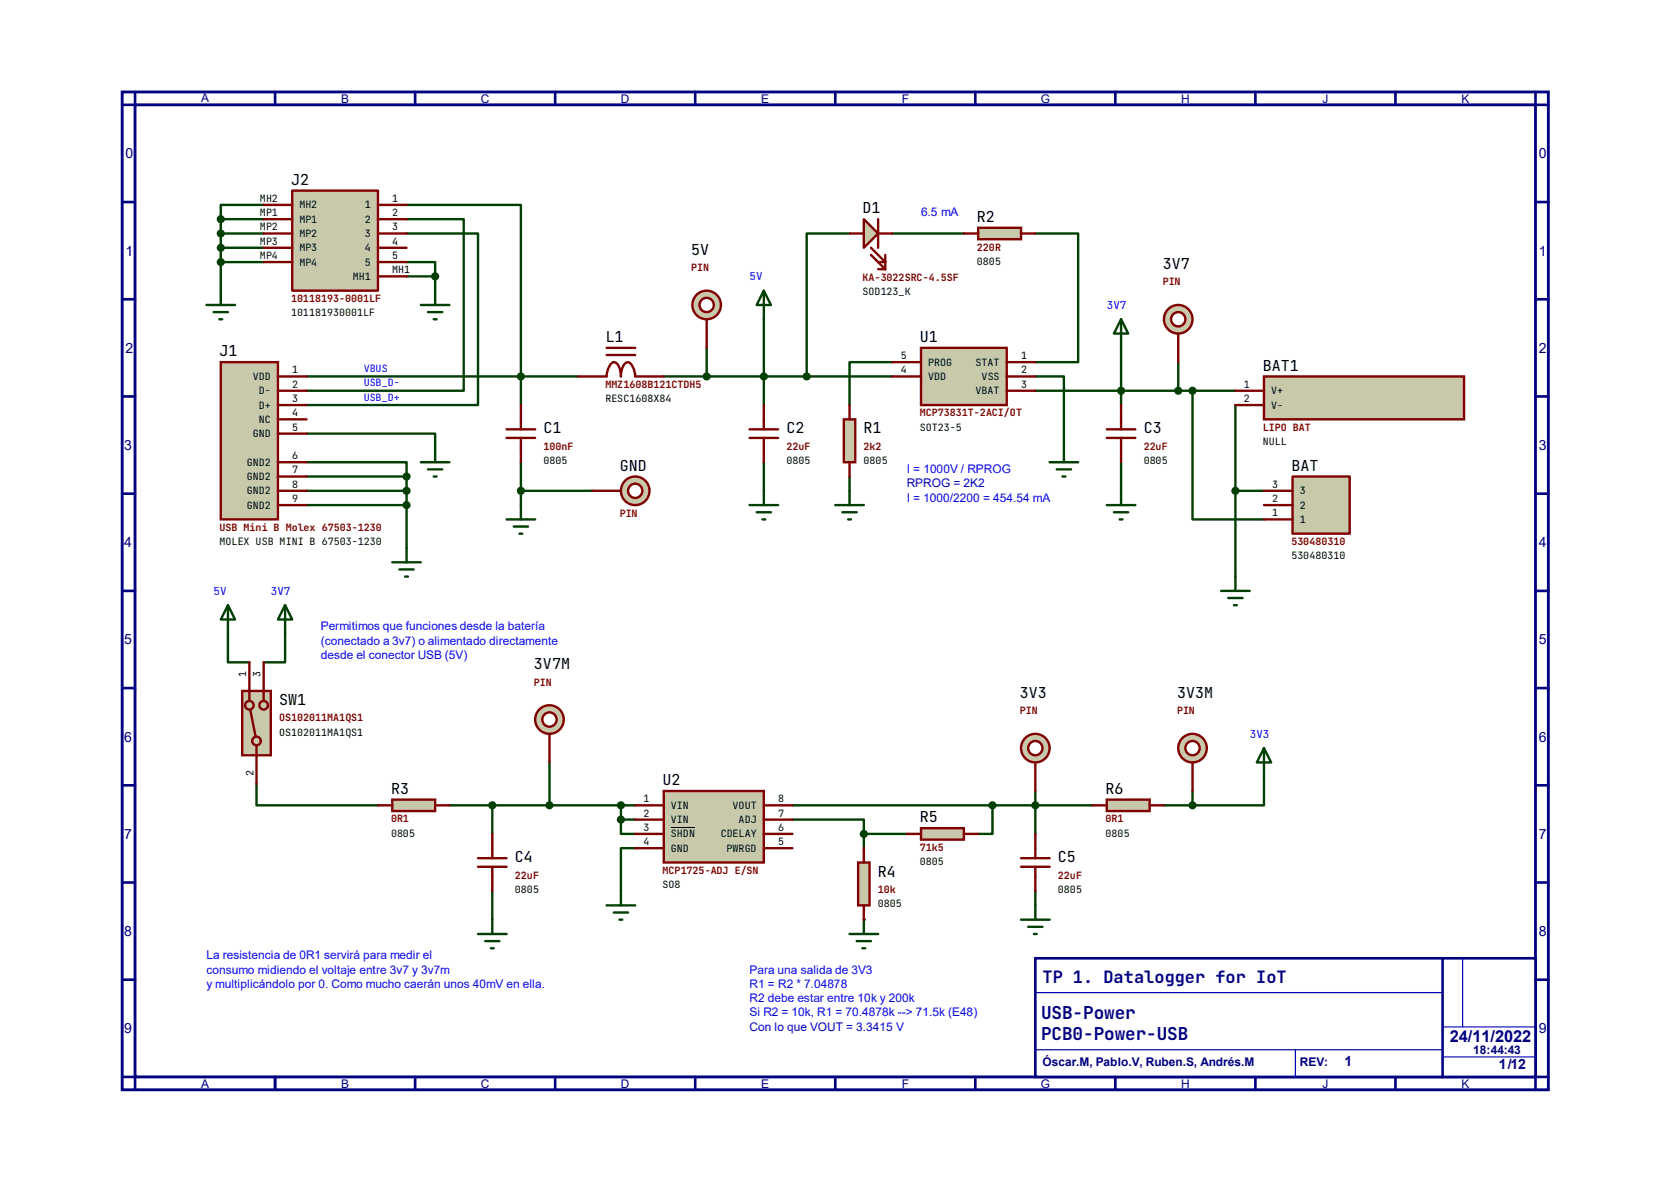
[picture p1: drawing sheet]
<svg xmlns="http://www.w3.org/2000/svg" width="297mm" height="210mm" viewBox="0 0 297 210" stroke-linecap="round" stroke-linejoin="round" font-family="sans-serif">
<path d="M21.7 16.3h253.5v177.3h-253.5zM24 18.6h248.9v172.7h-248.9z" fill="none" stroke="#000080" stroke-width=".51"/>
<path d="M24 16.3v2.3h-2.3M48.9 16.3v2.3" fill="none" stroke="#000080" stroke-width=".47"/>
<path d="M184 170.3h88.9v21h-88.9z" fill="#fff" stroke="#000080" stroke-width=".47"/>
<g fill="none" stroke="#000080" stroke-width=".47">
<path d="M73.8 16.3v2.3M98.7 16.3v2.3M123.6 16.3v2.3M148.5 16.3v2.3M173.4 16.3v2.3M198.2 16.3v2.3M223.1 16.3v2.3M248 16.3v2.3M272.9 16.3v2.3h2.3M21.7 35.9h2.3M272.9 35.9h2.3M21.7 53.2h2.3"/>
<path d="M272.9 53.2h2.3M21.7 70.4h2.3M272.9 70.4h2.3M21.7 87.7h2.3M272.9 87.7h2.3M21.7 105h2.3M272.9 105h2.3M21.7 122.3h2.3M21.7 139.5h2.3M272.9 122.3h2.3M272.9 139.5h2.3M21.7 156.8h2.3"/>
<path d="M272.9 156.8h2.3M21.7 174.1h2.3M256.4 170.3v21M272.9 174.1h2.3M21.7 191.3h2.3v2.3M48.9 191.3v2.3M73.8 191.3v2.3M98.7 191.3v2.3M123.6 191.3v2.3M148.5 191.3v2.3M173.4 191.3v2.3M198.2 191.3v2.3"/>
<path d="M223.1 191.3v2.3M248 191.3v2.3M275.2 191.3h-2.3v2.3"/>
</g>
<path d="M184.3 176.4h71.9M260 170.3v12.2M184 186.5h72.4M230.3 186.5v4.8M256.4 182.5h16.3M256.4 187.8h16.5" fill="none" stroke="#0000c0" stroke-width=".21"/>
<g fill="none" stroke="#004000" stroke-width=".42">
<path d="M39.2 38.9h7.7M39.2 38.9v12.7M46.9 36.4h-7.7v2.5M72.3 38.9h10.1v30.5h-27.9M72.3 36.4h20.3v35.6M39.2 41.5h7.7M39.2 44h7.7M39.2 46.6h7.7M72.3 41.5h12.7v30.5h-30.5M72.3 46.6h5v2.5M72.3 49.1h5M77.3 49.1v2.5"/>
<path d="M135.8 56.7v15.3M151 41.5h-7.6v25.4M158.6 41.5h12.7M184 41.5h7.6v22.8h-7.6M54.5 77h22.8v2.6M54.5 66.9h48.2M118 66.9h40.6M125.6 61.8v5.1M158.6 64.3h-7.6v7.7M184 66.9h5.1v12.7M199.3 61.8v10.2M209.4 64.3v5.1h-25.4"/>
<path d="M54.5 82.1h17.8v2.6M54.5 87.2h17.8M54.5 84.7h17.8M54.5 89.7h17.8M72.3 84.7v12.7M92.6 87.2h12.7M92.6 82.1v7.6M135.8 82.1v5.1M151 84.7v2.5M199.3 82.1v5.1M50.7 112.6v5.1h-3.8M45.6 139.3v3.8h21.6"/>
<path d="M97.7 135.5v7.6M79.9 143.1h33M87.5 143.1v5.1M87.5 158.3v5.1M110.4 145.6v2.6h2.5M110.4 145.6h2.5M110.4 143.1v2.5M112.9 150.7h-2.5v7.6M140.8 145.6h12.7v2.6M140.8 143.1h53.4M153.5 148.2h7.7M153.5 148.2v2.5"/>
<path d="M176.4 143.1v5.1h-2.5M184 140.5v7.7"/>
</g>
<circle cx="153.5" cy="163.4" r=".21" fill="#004000"/>
<path d="M209.4 69.4h10.2M212 69.4v22.9h12.7M219.6 72v30.4M219.6 87.2h5.1M40.5 112.6v5.1h3.8M224.7 138v5.1h-12.7M184 158.3v2.6M206.9 143.1h5.1M212 140.5v2.6" fill="none" stroke="#004000" stroke-width=".42"/>
<path d="M39.2 64.3h10.2v28h-10.2z" fill="#c8c8aa" stroke="#800000" stroke-width=".42"/>
<path d="M49.4 66.9h5.1M49.4 69.4h5.1M49.4 72h5.1M49.4 74.5h5.1M49.4 77h5.1M49.4 82.1h5.1M49.4 84.7h5.1M49.4 87.2h5.1M49.4 89.7h5.1" fill="none" stroke="#800000" stroke-width=".42"/>
<path d="M51.9 33.9h15.3v17.7h-15.3z" fill="#c8c8aa" stroke="#800000" stroke-width=".42"/>
<g fill="none" stroke="#800000" stroke-width=".42">
<path d="M46.9 36.4h5M46.9 38.9h5M67.2 36.4h5.1M67.2 38.9h5.1M46.9 41.5h5M46.9 44h5M46.9 46.6h5M67.2 41.5h5.1M67.2 44h5.1M67.2 46.6h5.1M67.2 49.1h5.1M90 77.8h5.1"/>
<path d="M90 76.3h5.1M92.6 72v4.3M92.6 77.8v4.3M102.7 66.9h5.1a2.69 2.69 0 0 1 1.3-2.6 1.49 1.49 0 0 1 1.1 1.4l.2 1.2a3.2 3.2 0 0 1 .9-2.5 .88 .88 0 0 1 1.2 .7l.3 1.2 .1 .6h5.1M107.8 63.1h5.1M107.8 61.8h5.1"/>
</g>
<circle cx="125.6" cy="54.2" r="2.54" fill="#c8c8aa" stroke="#800000" stroke-width=".42"/>
<circle cx="125.6" cy="54.2" r="1.27" fill="#fff" stroke="#800000" stroke-width=".42"/>
<path d="M125.6 56.7v5.1" fill="none" stroke="#800000" stroke-width=".42"/>
<circle cx="112.9" cy="87.2" r="2.54" fill="#c8c8aa" stroke="#800000" stroke-width=".42"/>
<circle cx="112.9" cy="87.2" r="1.27" fill="#fff" stroke="#800000" stroke-width=".42"/>
<path d="M133.2 77.8h5.1M133.2 76.3h5.1M135.8 72v4.3M135.8 77.8v4.3M105.3 87.2h5.1" fill="none" stroke="#800000" stroke-width=".42"/>
<path d="M150 74.5h2v7.6h-2z" fill="#c8c8aa" stroke="#800000" stroke-width=".42"/>
<path d="M151 72v2.5M151 82.1v2.6" fill="none" stroke="#800000" stroke-width=".42"/>
<path d="M163.7 61.8h15.2v10.2h-15.2z" fill="#c8c8aa" stroke="#800000" stroke-width=".42"/>
<path d="M158.6 64.3h5.1M158.6 66.9h5.1M178.9 64.3h5.1M178.9 66.9h5.1M178.9 69.4h5.1" fill="none" stroke="#800000" stroke-width=".42"/>
<path d="M153.5 38.9l2.6 2.6-2.6 2.5z" fill="#c8c8aa" stroke="#800000" stroke-width=".42"/>
<path d="M156.1 38.9v5.1M151 41.5h2.5M154.8 44l2.6 2.6h-1.3M154.8 45.3l2.6 2.5M156.1 47.8h1.3M156.1 41.5h2.5M157.4 45.3v2.5" fill="none" stroke="#800000" stroke-width=".42"/>
<path d="M173.9 40.5h7.6v2h-7.6z" fill="#c8c8aa" stroke="#800000" stroke-width=".42"/>
<path d="M171.3 41.5h2.6M181.5 41.5h2.5M196.7 77.8h5.1M196.7 76.3h5.1M199.3 72v4.3M199.3 77.8v4.3" fill="none" stroke="#800000" stroke-width=".42"/>
<circle cx="209.4" cy="56.7" r="2.54" fill="#c8c8aa" stroke="#800000" stroke-width=".42"/>
<circle cx="209.4" cy="56.7" r="1.27" fill="#fff" stroke="#800000" stroke-width=".42"/>
<path d="M209.4 59.3v5" fill="none" stroke="#800000" stroke-width=".42"/>
<path d="M224.7 66.9h35.5v7.6h-35.5z" fill="#c8c8aa" stroke="#800000" stroke-width=".42"/>
<path d="M219.6 69.4h5.1M219.6 72h5.1" fill="none" stroke="#800000" stroke-width=".42"/>
<path d="M229.7 84.7h10.2v10.1h-10.2z" fill="#c8c8aa" stroke="#800000" stroke-width=".42"/>
<path d="M224.7 92.3h5M224.7 89.7h5M224.7 87.2h5" fill="none" stroke="#800000" stroke-width=".42"/>
<path d="M43.1 122.8h5v11.4h-5z" fill="#c8c8aa" stroke="#800000" stroke-width=".42"/>
<path d="M44.3 122.8v2.5l1.3 6.4v2.5M46.9 122.8v2.5" fill="none" stroke="#800000" stroke-width=".42"/>
<g fill="#c8c8aa" stroke="#800000" stroke-width=".42">
<circle cx="45.6" cy="131.7" r=".76"/>
<circle cx="44.3" cy="125.3" r=".76"/>
<circle cx="46.9" cy="125.3" r=".76"/>
</g>
<path d="M44.3 117.7v5.1M46.9 117.7v5.1M45.6 134.2v5.1" fill="none" stroke="#800000" stroke-width=".42"/>
<path d="M69.7 142.1h7.6v2h-7.6z" fill="#c8c8aa" stroke="#800000" stroke-width=".42"/>
<path d="M67.2 143.1h2.5M77.3 143.1h2.6" fill="none" stroke="#800000" stroke-width=".42"/>
<circle cx="97.7" cy="127.8" r="2.54" fill="#c8c8aa" stroke="#800000" stroke-width=".42"/>
<circle cx="97.7" cy="127.8" r="1.27" fill="#fff" stroke="#800000" stroke-width=".42"/>
<path d="M97.7 130.4v5.1M85 154h5M85 152.5h5M87.5 148.2v4.3M87.5 154v4.3" fill="none" stroke="#800000" stroke-width=".42"/>
<path d="M118 140.5h17.8v12.7h-17.8z" fill="#c8c8aa" stroke="#800000" stroke-width=".42"/>
<path d="M112.9 143.1h5.1M112.9 145.6h5.1M112.9 148.2h5.1M112.9 150.7h5.1M135.8 143.1h5M135.8 145.6h5M135.8 148.2h5M135.8 150.7h5" fill="none" stroke="#800000" stroke-width=".42"/>
<path d="M119.3 147h4.2" fill="none" stroke="#000" stroke-width=".18"/>
<path d="M163.7 147.2h7.6v2h-7.6z" fill="#c8c8aa" stroke="#800000" stroke-width=".42"/>
<path d="M161.2 148.2h2.5M171.3 148.2h2.6" fill="none" stroke="#800000" stroke-width=".42"/>
<path d="M196.7 142.1h7.6v2h-7.6z" fill="#c8c8aa" stroke="#800000" stroke-width=".42"/>
<path d="M194.2 143.1h2.5M204.3 143.1h2.6" fill="none" stroke="#800000" stroke-width=".42"/>
<circle cx="184" cy="132.9" r="2.54" fill="#c8c8aa" stroke="#800000" stroke-width=".42"/>
<circle cx="184" cy="132.9" r="1.27" fill="#fff" stroke="#800000" stroke-width=".42"/>
<path d="M184 135.5v5" fill="none" stroke="#800000" stroke-width=".42"/>
<circle cx="212" cy="132.9" r="2.54" fill="#c8c8aa" stroke="#800000" stroke-width=".42"/>
<circle cx="212" cy="132.9" r="1.27" fill="#fff" stroke="#800000" stroke-width=".42"/>
<path d="M212 135.5v5M181.5 154h5.1M181.5 152.5h5.1M184 148.2v4.3M184 154v4.3" fill="none" stroke="#800000" stroke-width=".42"/>
<g fill="none" stroke="#004000" stroke-width=".42">
<path d="M36.7 54.2h5.1M38 55.5h2.5M39 56.7h.5M39.2 51.6v2.6M74.8 54.2h5.1M76.1 55.5h2.5M77.1 56.7h.5M77.3 51.6v2.6M135.8 51.6l1.2 2.6h-2.5zM135.8 51.6v5.1M199.3 56.7l1.2 2.6h-2.5zM199.3 56.7v5.1"/>
<path d="M77.3 79.6v2.5M189.1 79.6v2.5M69.7 99.9h5.1M72.3 97.4v2.5M74.8 82.1h5.1M76.1 83.4h2.5M77.1 84.7h.5M90 92.3h5.1M91.3 93.6h2.6M92.3 94.8h.5M92.6 89.7v2.6M133.2 89.7h5.1"/>
<path d="M134.5 91h2.5M135.5 92.3h.5M135.8 87.2v2.5M148.5 89.7h5M149.7 91h2.6M150.7 92.3h.6M151 87.2v2.5M186.6 82.1h5M187.8 83.4h2.6M188.8 84.7h.6M196.7 89.7h5.1M198 91h2.5"/>
<path d="M199 92.3h.5M199.3 87.2v2.5M50.7 107.5l1.2 2.6h-2.5zM50.7 107.5v5.1M71 101.2h2.5M72 102.4h.5M110.4 158.3v2.6M85 165.9h5M86.2 167.2h2.6M87.2 168.5h.6M87.5 163.4v2.5M107.8 160.9h5.1"/>
<path d="M109.1 162.1h2.5M110.1 163.4h.5M151 165.9h5.1M152.3 167.2h2.5M153.3 168.5h.5M153.5 163.4v2.5"/>
</g>
<g fill="#004000" stroke="#004000" stroke-width=".42">
<circle cx="39.2" cy="38.9" r=".51"/>
<circle cx="39.2" cy="41.5" r=".51"/>
<circle cx="39.2" cy="44" r=".51"/>
<circle cx="39.2" cy="46.6" r=".51"/>
<circle cx="77.3" cy="49.1" r=".51"/>
<circle cx="72.3" cy="87.2" r=".51"/>
<circle cx="72.3" cy="84.7" r=".51"/>
<circle cx="72.3" cy="89.7" r=".51"/>
<circle cx="92.6" cy="66.9" r=".51"/>
<circle cx="125.6" cy="66.9" r=".51"/>
<circle cx="135.8" cy="66.9" r=".51"/>
<circle cx="92.6" cy="87.2" r=".51"/>
<circle cx="143.4" cy="66.9" r=".51"/>
<circle cx="199.3" cy="69.4" r=".51"/>
<circle cx="209.4" cy="69.4" r=".51"/>
<circle cx="87.5" cy="143.1" r=".51"/>
<circle cx="110.4" cy="145.6" r=".51"/>
<circle cx="110.4" cy="143.1" r=".51"/>
<circle cx="97.7" cy="143.1" r=".51"/>
<circle cx="153.5" cy="148.2" r=".51"/>
<circle cx="176.4" cy="143.1" r=".51"/>
<circle cx="184" cy="143.1" r=".51"/>
</g>
<path d="M152.5 153.2h2.1v7.7h-2.1z" fill="#c8c8aa" stroke="#800000" stroke-width=".42"/>
<path d="M153.5 150.7v2.5M153.5 160.9v2.5" fill="none" stroke="#800000" stroke-width=".42"/>
<path d="M40.5 107.5l1.3 2.6h-2.6zM40.5 107.5v5.1M217 105h5.1M218.3 106.3h2.6M219.3 107.5h.5M219.6 102.4v2.6M224.7 132.9l1.2 2.6h-2.5zM224.7 132.9v5.1M181.5 163.4h5.1M182.8 164.7h2.5M183.8 165.9h.5M184 160.9v2.5" fill="none" stroke="#004000" stroke-width=".42"/>
<g fill="#004000" stroke="#004000" stroke-width=".42">
<circle cx="212" cy="143.1" r=".51"/>
<circle cx="219.6" cy="87.2" r=".51"/>
<circle cx="212" cy="69.4" r=".51"/>
</g>
<g font-size="3.1" fill="#000080">
<text x="185" y="184.8">PCB0-Power-USB</text>
<text x="185" y="181">USB-Power</text>
</g>
<text font-size="3" fill="#000080" x="185.3" y="174.7">TP 1. Datalogger for IoT</text>
<text font-size="2.9" fill="#000080" x="257.7" y="185.2">24/11/2022</text>
<g font-size="2.7">
<text x="51.7" y="32.9">J2</text>
<text x="153.3" y="37.9">D1</text>
<text x="173.7" y="39.5">R2</text>
<text x="122.9" y="45.3">5V</text>
<text x="206.7" y="47.8">3V7</text>
<text x="39" y="63.3">J1</text>
<text x="107.6" y="60.8">L1</text>
<text x="163.5" y="60.8">U1</text>
<text x="224.5" y="65.9">BAT1</text>
<text x="96.6" y="77">C1</text>
<text x="139.8" y="77">C2</text>
<text x="153.5" y="77">R1</text>
<text x="203.3" y="77">C3</text>
<text x="110.2" y="83.7">GND</text>
<text x="229.5" y="83.7">BAT</text>
<text x="94.9" y="118.9">3V7M</text>
<text x="49.6" y="125.3">SW1</text>
<text x="181.3" y="124">3V3</text>
<text x="209.2" y="124">3V3M</text>
<text x="69.5" y="141.1">R3</text>
<text x="117.8" y="139.5">U2</text>
<text x="196.5" y="141.1">R6</text>
<text x="163.5" y="146.1">R5</text>
<text x="91.5" y="153.2">C4</text>
<text x="156" y="155.7">R4</text>
<text x="188" y="153.2">C5</text>
</g>
<g font-size="2.5" fill="#000080">
<text x="22.3" y="28.2">0</text>
<text x="273.5" y="28.2">0</text>
<text x="22.3" y="45.4">1</text>
<text x="273.5" y="45.4">1</text>
<text x="22.3" y="62.7">2</text>
<text x="273.5" y="62.7">2</text>
<text x="22.1" y="80">3</text>
<text x="273.5" y="80">3</text>
<text x="22.1" y="97.2">4</text>
<text x="273.5" y="97.2">4</text>
<text x="22.1" y="114.5">5</text>
<text x="273.5" y="114.5">5</text>
<text x="22.1" y="131.8">6</text>
<text x="273.5" y="131.8">6</text>
<text x="22.1" y="149.1">7</text>
<text x="273.5" y="149.1">7</text>
<text x="22.1" y="166.3">8</text>
<text x="273.5" y="166.3">8</text>
<text x="22.1" y="183.6">9</text>
<text x="273.5" y="183.6">9</text>
<text x="239" y="189.5">1</text>
<text x="266.4" y="190">1/12</text>
</g>
<g font-size="2.1" fill="#000080">
<text x="35.7" y="18.1">A</text>
<text x="60.6" y="18.4">B</text>
<text x="85.5" y="18.4">C</text>
<text x="110.4" y="18.4">D</text>
<text x="135.3" y="18.4">E</text>
<text x="160.3" y="18.4">F</text>
<text x="185" y="18.4">G</text>
<text x="209.9" y="18.4">H</text>
<text x="235.1" y="18.4">J</text>
<text x="259.7" y="18.4">K</text>
<text x="185.3" y="189.5">Óscar.M, Pablo.V, Ruben.S, Andrés.M</text>
<text x="231.1" y="189.4">REV:</text>
<text x="261.9" y="187.3">18:44:43</text>
<text x="35.7" y="193.4">A</text>
<text x="60.6" y="193.4">B</text>
<text x="85.5" y="193.4">C</text>
<text x="110.4" y="193.4">D</text>
<text x="135.3" y="193.4">E</text>
<text x="160.3" y="193.4">F</text>
<text x="185" y="193.4">G</text>
<text x="209.9" y="193.4">H</text>
<text x="235.1" y="193.4">J</text>
<text x="259.7" y="193.4">K</text>
</g>
<g font-size="2.1" fill="#00f">
<text x="163.7" y="38.4">6.5 mA</text>
<text x="161.2" y="84.1">I = 1000V / RPROG</text>
<text x="161.2" y="89.2">I = 1000/2200 = 454.54 mA</text>
<text x="57" y="112">Permitimos que funciones desde la batería</text>
<text x="57" y="114.6">(conectado a 3v7) o alimentado directamente</text>
<text x="57" y="117.1">desde el conector USB (5V)</text>
<text x="36.7" y="170.4">La resistencia de 0R1 servirá para medir el</text>
<text x="36.7" y="173">consumo midiendo el voltaje entre 3v7 y 3v7m</text>
<text x="133.2" y="173">Para una salida de 3V3</text>
<text x="36.7" y="175.5">y multiplicándolo por 0. Como mucho caerán unos 40mV en ella.</text>
<text x="133.2" y="175.5">R1 = R2 * 7.04878</text>
<text x="133.2" y="178.1">R2 debe estar entre 10k y 200k</text>
<text x="133.2" y="180.6">Si R2 = 10k, R1 = 70.4878k --&gt; 71.5k (E48)</text>
</g>
<g font-size="2.1" fill="#0000c0">
<text x="161.2" y="86.6">RPROG = 2K2</text>
<text x="133.2" y="183.1">Con lo que VOUT = 3.3415 V</text>
</g>
<g font-size="1.9" fill="#00f">
<text x="133.2" y="49.8">5V</text>
<text x="196.7" y="54.9">3V7</text>
<text x="38" y="105.7">5V</text>
<text x="48.1" y="105.7">3V7</text>
<text x="222.1" y="131.1">3V3</text>
</g>
<g font-size="1.8">
<text x="46.2" y="35.9">MH2</text>
<text x="69.7" y="35.9">1</text>
<text x="46.2" y="38.4">MP1</text>
<text x="46.2" y="40.9">MP2</text>
<text x="53.2" y="37">MH2</text>
<text x="53.2" y="39.6">MP1</text>
<text x="64.9" y="37">1</text>
<text x="64.9" y="39.6">2</text>
<text x="69.7" y="38.4">2</text>
<text x="69.7" y="40.9">3</text>
<text x="46.2" y="43.5">MP3</text>
<text x="46.2" y="46">MP4</text>
<text x="53.2" y="42.1">MP2</text>
<text x="53.2" y="44.7">MP3</text>
<text x="53.2" y="47.2">MP4</text>
<text x="64.9" y="42.1">3</text>
<text x="64.9" y="44.7">4</text>
<text x="64.9" y="47.2">5</text>
<text x="69.7" y="43.5">4</text>
<text x="69.7" y="46">5</text>
<text x="173.7" y="47.1">0805</text>
<text x="62.7" y="49.7">MH1</text>
<text x="69.7" y="48.6">MH1</text>
<text x="153.3" y="52.4">SOD123_K</text>
<text x="51.7" y="56.2">101181930001LF</text>
<text x="160.1" y="63.8">5</text>
<text x="165" y="65">PROG</text>
<text x="173.4" y="65">STAT</text>
<text x="181.5" y="63.8">1</text>
<text x="44.9" y="67.5">VDD</text>
<text x="46" y="70.1">D-</text>
<text x="51.9" y="66.3">1</text>
<text x="51.9" y="68.9">2</text>
<text x="51.9" y="71.4">3</text>
<text x="107.6" y="71.5">RESC1608X84</text>
<text x="160.1" y="66.3">4</text>
<text x="165" y="67.5">VDD</text>
<text x="173.4" y="70.1">VBAT</text>
<text x="174.5" y="67.5">VSS</text>
<text x="181.5" y="66.3">2</text>
<text x="181.5" y="68.9">3</text>
<text x="221.1" y="68.9">1</text>
<text x="221.1" y="71.4">2</text>
<text x="225.9" y="70.1">V+</text>
<text x="44.9" y="77.7">GND</text>
<text x="46" y="72.6">D+</text>
<text x="46" y="75.1">NC</text>
<text x="51.9" y="74">4</text>
<text x="51.9" y="76.5">5</text>
<text x="163.5" y="76.5">SOT23-5</text>
<text x="225.9" y="72.6">V-</text>
<text x="43.9" y="82.8">GND2</text>
<text x="51.9" y="81.6">6</text>
<text x="96.6" y="82.5">0805</text>
<text x="139.8" y="82.5">0805</text>
<text x="153.5" y="82.5">0805</text>
<text x="203.3" y="82.5">0805</text>
<text x="224.5" y="79.1">NULL</text>
<text x="43.9" y="85.3">GND2</text>
<text x="43.9" y="87.8">GND2</text>
<text x="51.9" y="84.1">7</text>
<text x="51.9" y="86.7">8</text>
<text x="51.9" y="89.2">9</text>
<text x="226.1" y="89.2">2</text>
<text x="226.1" y="86.7">3</text>
<text x="231" y="87.8">3</text>
<text x="43.9" y="90.4">GND2</text>
<text x="226.1" y="91.7">1</text>
<text x="231" y="92.9">1</text>
<text x="231" y="90.4">2</text>
<text x="39" y="96.9">MOLEX USB MINI B 67503-1230</text>
<text x="229.5" y="99.4">530480310</text>
<text x="43.8" y="120.2" transform="rotate(-90 43.8 120.2)">1</text>
<text x="46.3" y="120.2" transform="rotate(-90 46.3 120.2)">3</text>
<text x="49.6" y="130.7">OS102011MA1QS1</text>
<text x="45" y="137.8" transform="rotate(-90 45 137.8)">2</text>
<text x="114.4" y="142.5">1</text>
<text x="119.3" y="143.7">VIN</text>
<text x="130.2" y="143.7">VOUT</text>
<text x="138.3" y="142.5">8</text>
<text x="69.5" y="148.7">0805</text>
<text x="114.4" y="145.1">2</text>
<text x="114.4" y="147.6">3</text>
<text x="119.3" y="146.3">VIN</text>
<text x="119.3" y="148.8">SHDN</text>
<text x="128.1" y="148.8">CDELAY</text>
<text x="131.3" y="146.3">ADJ</text>
<text x="138.3" y="147.6">6</text>
<text x="138.3" y="145.1">7</text>
<text x="196.5" y="148.7">0805</text>
<text x="114.4" y="150.2">4</text>
<text x="119.3" y="151.3">GND</text>
<text x="129.2" y="151.3">PWRGD</text>
<text x="138.3" y="150.2">5</text>
<text x="163.5" y="153.8">0805</text>
<text x="91.5" y="158.7">0805</text>
<text x="117.8" y="157.8">SO8</text>
<text x="156" y="161.2">0805</text>
<text x="188" y="158.7">0805</text>
</g>
<g font-size="1.8" fill="#800000">
<text x="173.7" y="44.5">220R</text>
<text x="51.7" y="53.7">10118193-0001LF</text>
<text x="122.9" y="48.2">PIN</text>
<text x="153.3" y="49.9">KA-3022SRC-4.5SF</text>
<text x="206.7" y="50.7">PIN</text>
<text x="107.6" y="68.9">MMZ1608B121CTDH5</text>
<text x="163.5" y="74">MCP73831T-2ACI/OT</text>
<text x="224.5" y="76.5">LIPO BAT</text>
<text x="96.6" y="79.9">100nF</text>
<text x="139.8" y="79.9">22uF</text>
<text x="153.5" y="79.9">2k2</text>
<text x="203.3" y="79.9">22uF</text>
<text x="39" y="94.3">USB Mini B Molex 67503-1230</text>
<text x="110.2" y="91.8">PIN</text>
<text x="229.5" y="96.9">530480310</text>
<text x="94.9" y="121.8">PIN</text>
<text x="49.6" y="128.2">OS102011MA1QS1</text>
<text x="181.3" y="126.9">PIN</text>
<text x="209.2" y="126.9">PIN</text>
<text x="69.5" y="146.1">0R1</text>
<text x="196.5" y="146.1">0R1</text>
<text x="117.8" y="155.3">MCP1725-ADJ E/SN</text>
<text x="163.5" y="151.2">71k5</text>
<text x="91.5" y="156.1">22uF</text>
<text x="156" y="158.7">10k</text>
<text x="188" y="156.1">22uF</text>
</g>
<g font-size="1.8" fill="#00f">
<text x="64.6" y="68.7">USB_D-</text>
<text x="64.6" y="71.2">USB_D+</text>
<text x="64.6" y="66.1">VBUS</text>
</g>
</svg>
